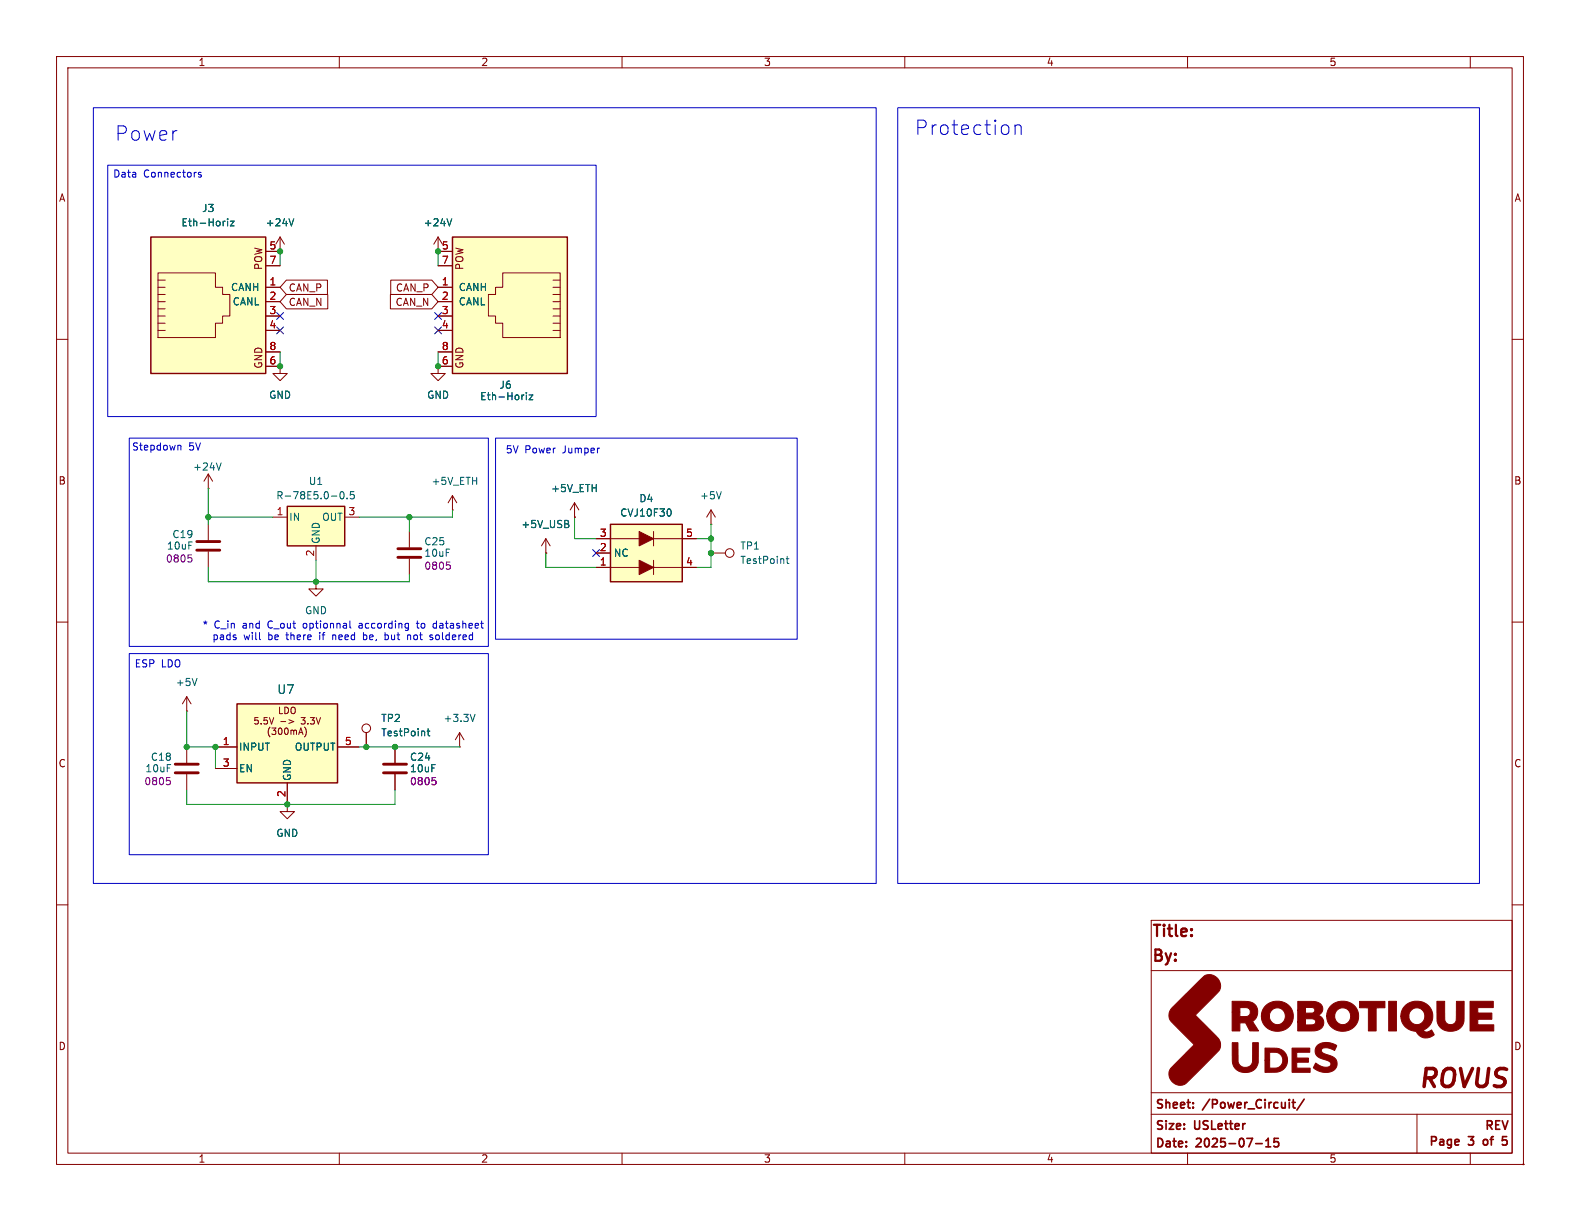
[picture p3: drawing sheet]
<svg xmlns="http://www.w3.org/2000/svg" width="279mm" height="216mm" viewBox="0 0 279 216" stroke-linecap="round" stroke-linejoin="round" font-family="sans-serif">
<g fill="none" stroke="#840000" stroke-width=".18">
<path d="M10 10h259.4v195.9h-259.4zM12 12h255.4v191.9h-255.4zM60 10v2M110 10v2M160 10v2M210 10v2M260 10v2M10 60h2M267.4 60h2M10 110h2M267.4 110h2M64.8 129.5v2.6"/>
<path d="M10 160h2M203.6 162.7h63.8v41.2h-63.8zM203.6 171.6h63.7M267.4 160h2M203.6 197h63.7M203.6 193.2h63.7M250.6 197v6.9M60 203.9v2M110 203.9v2M160 203.9v2M210 203.9v2M260 203.9v2"/>
<circle cx="64.8" cy="128.8" r=".76"/>
</g>
<path d="M228.5 194.9h.6M228.8 195.9h.3M230.6 194.4l-1.3 1.9M222.1 202.2h1.1M223.8 202.8h.9M223.8 201.7l.5-.4v1.5M226.1 201.3h-.8v.7l.2-.1h.5l.1 .2v.5l-.3 .2-.5-.2M265.6 202.3l.6 .2M266.4 201h-.7l-.1 .7 .6-.2" fill="none" stroke="#840000" stroke-width=".3"/>
<path d="M204 163.5h1.2M204.6 163.5v2M205.3 168.1l-.3-.2h-.7v2M205.8 163.5l-.1 .1 .1 .1M205.8 163.5l.1 .1-.1 .1M205.8 163.5v.2M206.8 163.5v1.7M207.9 163.5v1.7" fill="none" stroke="#840000" stroke-width=".4"/>
<g fill="#840000" stroke="#840000" stroke-width=".18">
<path d="M207.3 178.1l3.9-3.8a7.6 7.6 0 0 1 2.1-1.9 1.99 1.99 0 0 1 2.4 1.2 1.99 1.99 0 0 1-.9 2.5l-3.4 3.4 3.4 3.4a2.07 2.07 0 0 1 .1 3.5l-3.2 3.2a8.1 8.1 0 0 1-2.7 2.3 1.98 1.98 0 0 1-2.2-1.3 1.98 1.98 0 0 1 .9-2.4l3.5-3.5-2.3-2.2a8 8 0 0 1-2.2-2.5 1.93 1.93 0 0 1 .6-1.9z"/>
<path d="M217.9 184.4h1v3.4a1.34 1.34 0 0 0 1.7 .9 1.34 1.34 0 0 0 .9-1.7v-2.6h1v3.5a2.43 2.43 0 0 1-4 1.2 4.1 4.1 0 0 1-.6-3.1z"/>
<path d="M233 184.8a2.78 2.78 0 0 1 3.4 .2l-.4 .8a1.96 1.96 0 0 0-2.3-.3 .7 .7 0 0 0 .8 .9l.5 .2a1.54 1.54 0 0 1 1.4 1.7 1.54 1.54 0 0 1-1.8 1.3h-.1a3.3 3.3 0 0 1-2.3-.8l.5-.8a2.16 2.16 0 0 0 2.5 .5 .71 .71 0 0 0-.7-1l-.5-.2a1.45 1.45 0 0 1-1.3-.9 1.45 1.45 0 0 1 .3-1.6z"/>
<path d="M223.7 185.3h1a2.33 2.33 0 0 1 2.8 3 2.55 2.55 0 0 1-2.8 1.3h-1v-2.1h.8v1.4h.6a1.44 1.44 0 0 0 1.7-1.4 1.44 1.44 0 0 0-1.7-1.4h-.6v1.4h-.8z"/>
<path d="M228.5 185.3h3.1v.8h-2.3v1h2.1v.7h-2.1v1.1h2.4v.7h-3.2z"/>
<path d="M248.5 177.8a2.82 2.82 0 0 1 3.6-.4 2.82 2.82 0 0 1 1 3.4 3.1 3.1 0 0 1-1.4 1.4 .94 .94 0 0 0 1.5-.1l.3 .6a.22 .22 0 0 1 .1 .3 .22 .22 0 0 1-.2 .2 1.95 1.95 0 0 1-3-.8 2.7 2.7 0 0 1-2.7-2.7h1.4a1.45 1.45 0 0 0 1.6 1.4 1.45 1.45 0 0 0 1.3-1.6 1.45 1.45 0 0 0-1.7-1.3 1.47 1.47 0 0 0-1.2 1.5h-1.4a2.46 2.46 0 0 1 .8-1.9z"/>
<path d="M223.9 177.8a2.89 2.89 0 0 1 3-.6 2.89 2.89 0 0 1 1.8 2.5 2.83 2.83 0 0 1-2.8 2.7 2.83 2.83 0 0 1-2.8-2.7h1.4a1.46 1.46 0 0 0 2 1.3 1.46 1.46 0 0 0 .4-2.4 1.41 1.41 0 0 0-1.6-.3 1.41 1.41 0 0 0-.8 1.4h-1.4a2.48 2.48 0 0 1 .8-1.9z"/>
<path d="M235.4 177.8a2.81 2.81 0 0 1 3.6-.3 2.81 2.81 0 0 1 .9 3.5 2.87 2.87 0 0 1-3.1 1.3 2.87 2.87 0 0 1-2.2-2.7h1.4a1.45 1.45 0 0 0 1.9 1.5 1.45 1.45 0 0 0 .6-2.3 1.41 1.41 0 0 0-1.5-.5 1.41 1.41 0 0 0-1 1.3h-1.4a2.41 2.41 0 0 1 .8-1.8z"/>
<path d="M254.1 177.1h1.4v2.1a1.54 1.54 0 0 0 .8 2 1.13 1.13 0 0 0 1.2-1.6v-2.5h1.4v3.2a2.16 2.16 0 0 1-2.8 2 2.37 2.37 0 0 1-2-2.9z"/>
<path d="M217.9 177.1h1.2a4 4 0 0 1 2.7 .4 1.96 1.96 0 0 1-.3 3.1l1.1 1.7h-1.6l-.7-1.4h-1v1.4h-1.4v-3.3h1.4v.8h.5a.9 .9 0 0 0 1-.2 .9 .9 0 0 0 .3-.9l-.2-.3-.3-.2h-1.3v.8h-1.4z"/>
<path d="M229.5 177.1h1.4a3.1 3.1 0 0 1 2.9 .7 1.17 1.17 0 0 1-.7 1.7 1.41 1.41 0 0 1 1 1.7 1.41 1.41 0 0 1-1.6 1.1h-3v-1.6h1.4v.5h.8a.6 .6 0 0 0 .8-.2 .6 .6 0 0 0-.1-.8l-1.5-.1v.6h-1.4v-2.1h1.4v.5h1.2a.55 .55 0 0 0 .3-.7 .55 .55 0 0 0-.8-.3h-.7v.5h-1.4z"/>
<path d="M240.4 177.1h4.5v1.1h-1.6v4.1h-1.3v-4.1h-1.6z"/>
<path d="M245.6 177.1h1.3v5.2h-1.3z"/>
<path d="M260 177.1h4.1v1.1h-2.8v.9h2.5v1.1h-2.5v1h2.9v1.1h-4.2z"/>
<circle cx="269.4" cy="205.9" r=".01"/>
</g>
<path d="M75.5 129.3h.5M75.7 128.8v1.1l.3 .2" fill="none" stroke="#006464" stroke-width=".18"/>
<path d="M80 41.9h20.3v24.1h-20.3z" fill="#ffffc2"/>
<path d="M80 41.9h20.3v24.1h-20.3z" fill="none" stroke="#840000" stroke-width=".25"/>
<g fill="none" stroke="#840000" stroke-width=".18">
<path d="M77.5 44.5h.1M77.5 50.8h2.5M77.5 44.5h2.5M77.5 47h2.5M77.5 53.3h2.5M77.5 55.9h2.5M77.5 58.4h2.5M77.5 41.9l-.8 1.3M77.5 41.9l.7 1.3M77.5 41.9v2.6M88.9 48.3h10.2v11.4h-10.2v-2.5h-1.3v-1.3h-1.2v-3.8h1.2v-1.3h1.3zM97.8 53.3h1.3"/>
<path d="M97.8 54.6h1.3M97.8 55.9h1.3M97.8 57.2h1.3M97.8 58.4h1.3M97.8 52.1h1.3M97.8 49.5h1.3M97.8 50.8h1.3M77.5 62.2h2.5M77.5 64.8h2.5M96.5 97.8h.1M96.5 95.3l-.7 1.2M96.5 95.3l.8 1.2"/>
<path d="M96.5 95.3v2.5M81.3 132.1h.1M81.3 129.5l-.8 1.3M81.3 129.5l.7 1.3M81.3 129.5v2.6M50.8 142.2v1.3h1.3l-1.3 1.3-1.3-1.3h1.3M50.8 142.2h.1"/>
</g>
<path d="M79.9 38.7l-.4 1.2M93.1 69.4v.1M93.1 69.8v.9M93.6 69.8h.6l-.6 .9h.6M100.3 92.6l.3 .3-.1 .3-.1 .1M100.4 92.1l.1 .2-.1 .3M84 126.3l-.4 1.3" fill="none" stroke="#006464" stroke-width=".18"/>
<path d="M41.9 124.5h17.8v13.9h-17.8z" fill="#ffffc2"/>
<path d="M41.9 124.5h17.8v13.9h-17.8z" fill="none" stroke="#840000" stroke-width=".25"/>
<g fill="none" stroke="#840000" stroke-width=".18">
<path d="M36.8 86.4h.1M36.8 83.8v2.6M36.8 92.7v2.8M36.8 97.5v2.8M36.8 83.8l-.7 1.3M36.8 83.8l.8 1.3M72.4 94v2.8M72.4 98.8v2.8M80 90.2h.1M80 87.6l-.8 1.3M80 87.6l.8 1.3M80 87.6v2.6"/>
<path d="M101.6 91.4h.1M101.6 88.9l-.8 1.3M101.6 88.9l.8 1.3M101.6 88.9v2.5M55.9 102.9v1.2h1.2l-1.2 1.3-1.3-1.3h1.3M55.9 102.9h.1M33 132.1v2.8M33 136.9v2.8M38.1 132.1h3.8M38.1 135.9h3.8M45.6 126.9h-.5l-.1 .5 .2-.1 .4 .1 .1 .1-.1 .4-.1 .1-.5-.1M46.2 127.9v.1"/>
<path d="M46.7 127.9l.4 .1M47.3 126.9h-.6v.5l.4-.1M47.6 128.8a1.33 1.33 0 0 0 .2 1.5M47.6 126.9l.4 1.1 .4-1.1M48.8 128.7l-.4 .5 .3 .1v.5l-.1 .1-.5-.1M49.4 128.8l.1-.1a.61 .61 0 0 1 .4 .6 .61 .61 0 0 1-.4 .6l-.3-.5 .1-.6M49.4 125v1.2h.6M49.7 127.6h.8M50.4 125a.58 .58 0 0 1 .6 .6 .58 .58 0 0 1-.6 .6zM50.4 128.8l.2-.1a.61 .61 0 0 1 .4 .6 .61 .61 0 0 1-.4 .6l-.3-.5zM50.8 138.4v3.8M51.1 127.3l.8 .3-.8 .3"/>
<path d="M51.5 129.1v.8M51.5 129.2l.3-.1 .1 .2M51.5 125.2l.2-.2a.38 .38 0 0 1 .5 .4v.4a.38 .38 0 0 1-.4 .4 .38 .38 0 0 1-.3-.4zM51.9 129.3l.2-.2 .3 .1v.7M51.9 129.3v.6M52.8 129.9l.4-1.2 .4 1.2M52.9 129.5h.6M53.2 126.9h.8l-.4 .4 .3 .1v.5l-.2 .1-.5-.1M53.8 128.6a1.31 1.31 0 0 1 0 1.7M54.4 127.9v.1M54.9 126.9h.7l-.4 .4 .3 .1v.5l-.1 .1-.5-.1M55.9 126.9l.4 1.1 .4-1.1"/>
<path d="M59.7 132.1h3.8"/>
</g>
<path d="M34.8 95.8h4.1M34.8 97.3h4.1M70.4 97h4M70.4 98.6h4M31 135.1h4.1M31 136.7h4.1" fill="none" stroke="#840000" stroke-width=".51"/>
<path d="M33.3 98.1h.6M33.7 98.6l.2 .2v.3l-.2 .3M79 99.4h.6M79.4 99.9l.2 .2v.3l-.2 .3M29.5 137.5h.6M29.9 138l.2 .2v.3l-.2 .3" fill="none" stroke="#840084" stroke-width=".18"/>
<path d="M39.1 81.9l-.4 1.2" fill="none" stroke="#006464" stroke-width=".18"/>
<path d="M50.8 89.5h10.2v7h-10.2z" fill="#ffffc2"/>
<path d="M50.8 89.5h10.2v7h-10.2z" fill="none" stroke="#840000" stroke-width=".25"/>
<path d="M77.5 64.8v1.2h1.2l-1.2 1.3-1.3-1.3h1.3M77.5 64.8h.1M48.3 91.4h2.5M55.9 96.5v2.6M61 91.4h2.5M33 125.7h.1M33 123.2l-.7 1.3M33 123.2l.8 1.3M33 123.2v2.5M69.8 132.1v2.8M69.8 136.9v2.8" fill="none" stroke="#840000" stroke-width=".18"/>
<path d="M60.3 87l.1-.1a.68 .68 0 0 1 .5 .7 .68 .68 0 0 1-.5 .6 .84 .84 0 0 1-.1-1.2zM61.4 88.1v.1M62.6 86.9h-.6l-.1 .6 .2-.1 .4 .1 .2 .2-.1 .4-.2 .1-.5-.1M34.8 120l-.4 1.2" fill="none" stroke="#006464" stroke-width=".18"/>
<path d="M67.8 135.1h4.1M67.8 136.7h4.1" fill="none" stroke="#840000" stroke-width=".51"/>
<path d="M76.4 137.5h.6M76.9 138l.2 .2v.3l-.2 .3" fill="none" stroke="#840084" stroke-width=".18"/>
<path d="M26.7 41.9h20.3v24.1h-20.3z" fill="#ffffc2"/>
<path d="M26.7 41.9h20.3v24.1h-20.3z" fill="none" stroke="#840000" stroke-width=".25"/>
<g fill="none" stroke="#840000" stroke-width=".18">
<path d="M27.9 53.3h1.3M27.9 54.6h1.3M27.9 55.9h1.3M27.9 57.2h1.3M27.9 58.4h1.3M27.9 48.3h10.2v2.5h1.3v1.3h1.2v3.8h-1.2v1.3h-1.3v2.5h-10.2zM27.9 52.1h1.3M27.9 49.5h1.3M27.9 50.8h1.3M47 50.8h2.5M47 44.5h2.5M47 47h2.5"/>
<path d="M47 53.3h2.5M47 55.9h2.5M47 58.4h2.5M49.5 44.5h.1M49.5 41.9l-.7 1.3M49.5 41.9l.8 1.3M49.5 41.9v2.6M47 62.2h2.5M47 64.8h2.5M49.5 64.8v1.2h1.3l-1.3 1.3-1.2-1.3h1.2M49.5 64.8h.1"/>
</g>
<path d="M40.2 38.7v.1M40.2 39.1v.8M40.7 39.1h.7l-.7 .8h.7M51.9 38.7l-.4 1.2" fill="none" stroke="#006464" stroke-width=".18"/>
<path d="M107.9 92.7h12.7v10.2h-12.7z" fill="#ffffc2"/>
<g fill="none" stroke="#840000" stroke-width=".18">
<path d="M47 44.5h2.5M47 47h2.5M47 50.8h2.5M47 53.3h2.5M47 55.9h2.5M47 58.4h2.5M49.5 44.5h.1M50.6 52.1h7.4v2.5h-7.4l-1.1-1.3zM50.6 49.5h7.3v2.6h-7.3l-1.1-1.3zM69 52.1h7.4l1.1 1.2-1.1 1.3h-7.4zM69.1 49.5h7.3l1.1 1.3-1.1 1.3h-7.3zM77.5 44.5h.1"/>
<path d="M77.5 44.5h2.5M77.5 47h2.5M77.5 50.8h2.5M77.5 53.3h2.5M77.5 55.9h2.5M77.5 58.4h2.5M47 62.2h2.5M47 64.8h2.5M49.5 64.8h.1M77.5 64.8h.1M77.5 62.2h2.5M77.5 64.8h2.5"/>
<path d="M96.5 97.8h.1M101.6 91.4h.1M105.4 95.3h17.8M105.4 97.8h2.5M115.6 94v2.5M115.6 99.1v2.5M125.7 92.7h.1M125.7 97.8h2.6M125.7 90.2l-.7 1.2M125.7 90.2l.8 1.2M125.7 90.2v2.5M105.4 100.3h17.8"/>
<path d="M38.1 132.1h3.8M38.1 135.9h3.8M50.8 138.4v3.8M59.7 132.1h3.8M64.8 129.5v2.6M69.8 132.1v2.8M69.8 136.9v2.8M50.8 142.2h.1"/>
<circle cx="129" cy="97.8" r=".76"/>
</g>
<g fill="#840000" stroke="#840000" stroke-width=".18">
<path d="M113 94l2.6 1.3-2.6 1.2z"/>
<path d="M113 99.1l2.6 1.2-2.6 1.3z"/>
</g>
<path d="M107.9 92.7h12.7v10.2h-12.7z" fill="none" stroke="#840000" stroke-width=".25"/>
<g fill="none" stroke="#006464" stroke-width=".18">
<path d="M40.2 38.7v.1M40.2 39.1v.8M40.7 39.1h.7l-.7 .8h.7M51.9 38.7l-.4 1.2M79.9 38.7l-.4 1.2M93.1 69.4v.1M93.1 69.8v.9M93.6 69.8h.6l-.6 .9h.6M100.3 92.6l.3 .3-.1 .3-.1 .1M100.4 92.1l.1 .2-.1 .3M118.4 90a.79 .79 0 0 1 0 1.3M127.5 86.9l-.4 1.3"/>
<path d="M139 98.8h.5M139.2 98.4v1.1l.3 .1M75.5 129.3h.5M75.7 128.8v1.1l.3 .2"/>
</g>
<g fill="none" stroke="#009600" stroke-width=".18">
<path d="M49.5 44.5v2.5M77.5 44.5v2.5M49.5 62.2v2.6M77.5 62.2v2.6M36.8 91.4h11.5M36.8 86.4v6.3M55.9 99.1v3.8M72.4 91.4v2.6M80 90.2v1.2h-16.5M96.5 97.8v2.5h8.9M101.6 91.4v3.9h3.8M123.2 95.3h2.5"/>
<path d="M125.7 92.7v7.6h-2.5M36.8 100.3v2.6h35.6v-1.3M33 125.7v6.4h5.1v3.8M33 139.7v2.5h36.8v-2.5M63.5 132.1h17.8"/>
</g>
<path d="M48.9 55.3l1.2 1.2M48.9 57.8l1.2 1.2M50.1 55.3l-1.2 1.2M50.1 57.8l-1.2 1.2M76.9 57.8l1.2 1.2M76.9 55.3l1.2 1.2M78.1 57.8l-1.2 1.2M78.1 55.3l-1.2 1.2M104.8 97.2l1.2 1.2M106 97.2l-1.2 1.2" fill="none" stroke="#000084" stroke-width=".18"/>
<g fill="none" stroke="#0000c2" stroke-width=".18">
<path d="M16.5 19.1h138.4v137.1h-138.4zM158.7 19.1h102.9v137.1h-102.9zM19 29.2h86.4v44.5h-86.4zM35.6 30.5h-.3l-.2 .2v.1l.5 .2v.3h-.5M179.5 22.1v1.7M179.5 22.3a.63 .63 0 0 1 1.1 .1v1.4M22.9 77.5h63.5v36.8h-63.5zM31.5 78.8h.4l.1 .8M87.6 77.5h53.4v35.5h-53.4zM22.9 115.6h63.5v35.5h-63.5zM45.9 113.1h.2M58.8 112.3v.8"/>
<path d="M58.9 112.3l-.1 .1M61.9 109.8v1.1l.2 .2M63.6 110.2l-.1 .1M63.6 110.6l-.1 .2 .1 .3M64.3 111.8v1.3M64.3 113.1h.3M68.1 111.8v1.3M68.6 112.3v.1M68.6 113l-.2 .1h-.3M72.3 112.3l.3 .1v.7M73.6 110.2h.5M73.8 109.8v1.1l.3 .2"/>
<path d="M76.2 112.3h.3M76.2 112.7h.3l.1 .2-.2 .2h-.3M76.6 110.9l.2 .2 .4-.1M77.2 110.3l-.4-.1-.2 .1"/>
</g>
<path d="M76.4 137.5h.6M76.9 138l.2 .2v.3l-.2 .3" fill="none" stroke="#840084" stroke-width=".18"/>
<g fill="#009600" stroke="#009600" stroke-width=".18">
<circle cx="125.7" cy="95.3" r=".46"/>
<circle cx="125.7" cy="97.8" r=".46"/>
<circle cx="36.8" cy="91.4" r=".46"/>
<circle cx="55.9" cy="102.9" r=".46"/>
<circle cx="38.1" cy="132.1" r=".46"/>
<circle cx="64.8" cy="132.1" r=".46"/>
<circle cx="50.8" cy="142.2" r=".46"/>
<circle cx="49.5" cy="44.5" r=".46"/>
<circle cx="77.5" cy="44.5" r=".46"/>
<circle cx="72.4" cy="91.4" r=".46"/>
<circle cx="69.8" cy="132.1" r=".46"/>
<circle cx="33" cy="132.1" r=".46"/>
<circle cx="77.5" cy="64.8" r=".46"/>
<circle cx="49.5" cy="64.8" r=".46"/>
</g>
<text font-size="4.4" fill="#840000" x="250.2" y="193.2">ROVUS</text>
<g font-size="3.5" fill="#0000c2">
<text x="20.3" y="25.1">Power</text>
<text x="161.7" y="24.1">Protection</text>
</g>
<g font-size="2.8" fill="#840000">
<text x="203.6" y="166.6">Title:</text>
<text x="203.6" y="171">By:</text>
</g>
<text font-size="2.1" fill="#006464" x="48.9" y="122.9">U7</text>
<g font-size="2.1" fill="#840000">
<text x="204.2" y="196.4">Sheet:</text>
<text x="212.9" y="196.4">/Power_Circuit/</text>
<text x="204.2" y="200.2">Size:</text>
<text x="204.2" y="203.3">Date:</text>
<text x="211.3" y="200.2">USLetter</text>
<text x="211.7" y="203.3">2025-07-15</text>
<text x="252.4" y="203">Page</text>
<text x="259.6" y="203">3</text>
<text x="262.2" y="200.2">REV</text>
<text x="262.8" y="203">of</text>
<text x="266.8" y="203">5</text>
</g>
<g font-size="1.8" fill="#840000">
<text x="35" y="11.9">1</text>
<text x="85" y="11.9">2</text>
<text x="135" y="11.9">3</text>
<text x="185" y="11.9">4</text>
<text x="235" y="11.9">5</text>
<text x="10.3" y="35.9">A</text>
<text x="267.7" y="35.9">A</text>
<text x="46.6" y="47.8" transform="rotate(-90 46.6 47.8)">POW</text>
<text x="82.1" y="47.8" transform="rotate(-90 82.1 47.8)">POW</text>
<text x="51" y="51.8">CAN_P</text>
<text x="69.9" y="51.8">CAN_P</text>
<text x="51" y="54.3">CAN_N</text>
<text x="69.9" y="54.3">CAN_N</text>
<text x="46.6" y="65.3" transform="rotate(-90 46.6 65.3)">GND</text>
<text x="82.1" y="65.3" transform="rotate(-90 82.1 65.3)">GND</text>
<text x="10.3" y="85.9">B</text>
<text x="267.7" y="85.9">B</text>
<text x="10.3" y="135.9">C</text>
<text x="267.7" y="135.9">C</text>
<text x="10.3" y="185.9">D</text>
<text x="267.7" y="185.9">D</text>
<text x="35" y="205.8">1</text>
<text x="85" y="205.8">2</text>
<text x="135" y="205.8">3</text>
<text x="185" y="205.8">4</text>
<text x="235" y="205.8">5</text>
</g>
<g font-size="1.8" fill="#0000c2">
<text x="19.9" y="31.6">Data</text>
<text x="25.4" y="31.6">Connectors</text>
<text x="23.3" y="79.9">Stepdown</text>
<text x="33.4" y="79.9">5V</text>
<text x="89.3" y="80.4">5V</text>
<text x="92.8" y="80.4">Power</text>
<text x="99.6" y="80.4">Jumper</text>
<text x="35.7" y="111.4">*</text>
<text x="37.4" y="113.4">pads</text>
<text x="37.9" y="111.4">C_in</text>
<text x="43" y="111.4">and</text>
<text x="43.1" y="113.4">will</text>
<text x="47.5" y="113.4">be</text>
<text x="47.6" y="111.4">C_out</text>
<text x="50.9" y="113.4">there</text>
<text x="54.1" y="111.4">optionnal</text>
<text x="56.9" y="113.4">if</text>
<text x="59.4" y="113.4">need</text>
<text x="64.1" y="111.4">according</text>
<text x="65.1" y="113.4">be,</text>
<text x="69.1" y="113.4">but</text>
<text x="73.3" y="113.4">not</text>
<text x="74.6" y="111.4">to</text>
<text x="77.5" y="113.4">soldered</text>
<text x="77.7" y="111.4">datasheet</text>
<text x="23.7" y="118.2">ESP</text>
<text x="28.5" y="118.2">LDO</text>
</g>
<g font-size="1.8" fill="#006464">
<text x="32" y="40.2">Eth-Horiz</text>
<text x="35.6" y="37.7">J3</text>
<text x="46.9" y="40.2">+24V</text>
<text x="74.8" y="40.2">+24V</text>
<text x="40.8" y="51.7">CANH</text>
<text x="81" y="51.7">CANH</text>
<text x="41.1" y="54.2">CANL</text>
<text x="81" y="54.2">CANL</text>
<text x="47.5" y="70.7">GND</text>
<text x="75.4" y="70.7">GND</text>
<text x="84.8" y="71">Eth-Horiz</text>
<text x="88.2" y="68.9">J6</text>
<text x="34" y="83.4">+24V</text>
<text x="48.8" y="88.5">R-78E5.0-0.5</text>
<text x="54.5" y="86">U1</text>
<text x="76.2" y="86">+5V_ETH</text>
<text x="97.4" y="87.2">+5V_ETH</text>
<text x="113" y="89">D4</text>
<text x="123.7" y="88.5">+5V</text>
<text x="30.4" y="95.4">C19</text>
<text x="51.1" y="92.3">IN</text>
<text x="56.9" y="92.3">OUT</text>
<text x="92.1" y="93.6">+5V_USB</text>
<text x="109.6" y="91.5">CVJ10F30</text>
<text x="29.4" y="97.4">10uF</text>
<text x="56.7" y="96.3" transform="rotate(-90 56.7 96.3)">GND</text>
<text x="74.9" y="96.6">C25</text>
<text x="74.9" y="98.7">10uF</text>
<text x="108.5" y="98.7">NC</text>
<text x="130.8" y="97.4">TP1</text>
<text x="130.8" y="99.9">TestPoint</text>
<text x="53.8" y="108.8">GND</text>
<text x="31" y="121.5">+5V</text>
<text x="67.3" y="127.9">TP2</text>
<text x="67.3" y="130.4">TestPoint</text>
<text x="78.3" y="127.9">+3.3V</text>
<text x="25.6" y="136.8">10uF</text>
<text x="26.6" y="134.7">C18</text>
<text x="42.2" y="132.9">INPUT</text>
<text x="42.2" y="136.8">EN</text>
<text x="52" y="132.9">OUTPUT</text>
<text x="72.4" y="134.7">C24</text>
<text x="72.4" y="136.8">10uF</text>
<text x="51.7" y="138.2" transform="rotate(-90 51.7 138.2)">GND</text>
<text x="48.8" y="148.2">GND</text>
</g>
<g font-size="1.8" fill="#a90000">
<text x="47.6" y="44.2">5</text>
<text x="47.6" y="46.7">7</text>
<text x="78" y="44.2">5</text>
<text x="78" y="46.7">7</text>
<text x="47.6" y="50.5">1</text>
<text x="47.6" y="53.1">2</text>
<text x="78" y="50.5">1</text>
<text x="78" y="53.1">2</text>
<text x="47.6" y="55.6">3</text>
<text x="47.6" y="58.2">4</text>
<text x="78" y="55.6">3</text>
<text x="78" y="58.2">4</text>
<text x="47.6" y="62">8</text>
<text x="47.6" y="64.5">6</text>
<text x="78" y="62">8</text>
<text x="78" y="64.5">6</text>
<text x="48.8" y="91.2">1</text>
<text x="61.5" y="91.2">3</text>
<text x="106" y="95">3</text>
<text x="121.2" y="95">5</text>
<text x="55.6" y="98.5" transform="rotate(-90 55.6 98.5)">2</text>
<text x="106" y="97.5">2</text>
<text x="106" y="100.1">1</text>
<text x="121.2" y="100.1">4</text>
<text x="39.3" y="131.8">1</text>
<text x="60.9" y="131.8">5</text>
<text x="39.3" y="135.6">3</text>
<text x="50.5" y="141" transform="rotate(-90 50.5 141)">2</text>
</g>
<g font-size="1.8" fill="#840084">
<text x="29.2" y="99.7">0805</text>
<text x="74.9" y="100.9">0805</text>
<text x="25.4" y="139">0805</text>
<text x="72.4" y="139">0805</text>
</g>
<text font-size="1.6" fill="#840000" x="47.5" y="128.3">-&gt;</text>
</svg>
